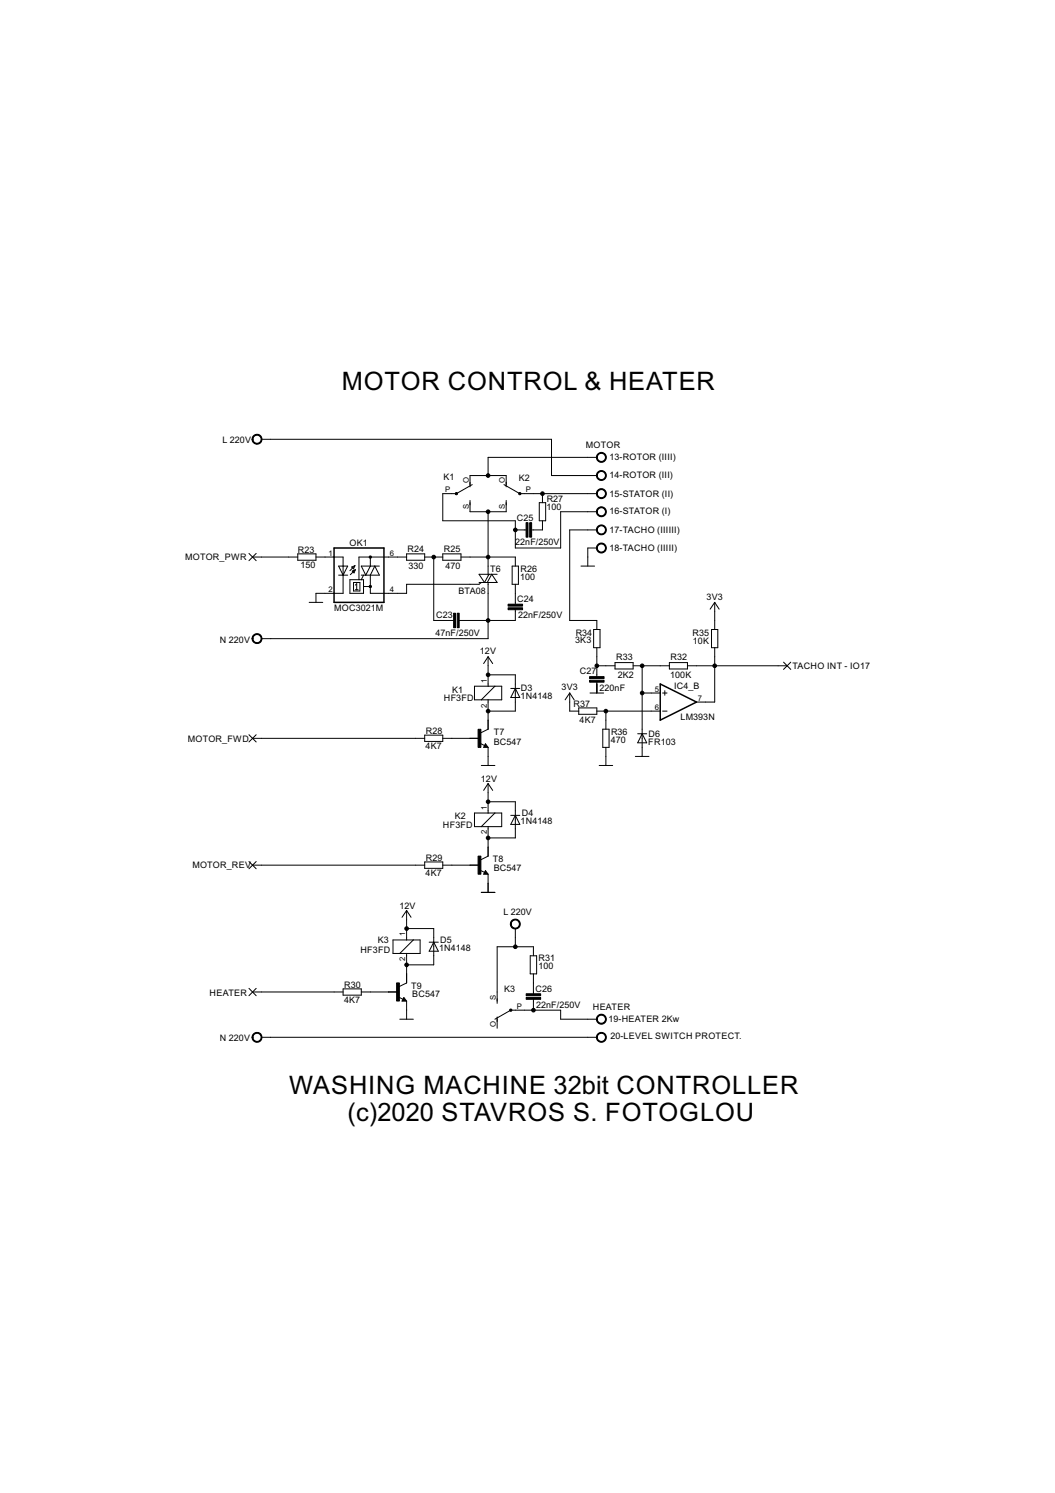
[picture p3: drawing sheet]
<svg xmlns="http://www.w3.org/2000/svg" width="210mm" height="297mm" viewBox="0 0 210 297" stroke-linecap="round" stroke-linejoin="round" font-family="sans-serif">
<g fill="none" stroke="#000" stroke-width=".2">
<path d="M52 87.4h57.7v7.2h9M93.5 96.9v-2.3h7.2v2.3M93.5 99.6v2.2h7.2v-2.2M94 96.4l-3.2 1.8h-2.7v5.4h14.4v5.4h9v-7.2h7.2M100.3 96.4l3.1 1.8h15.3M107.9 98.2v1.8M118.7 91h-21.6v3.6M49.5 110.1l1.5 1.4M50.2 110.8h9M51 110.1l-1.5 1.4M59.2 110.2h3.7v1.3h-3.7zM61.5 119.8h2.7"/>
<path d="M62.9 110.8h5.4v7.2h-5.4v1.8M67.4 112.6h1.8l-.9 1.8zM67.4 114.4h1.8M69.6 115.3h2.7v2.7h-2.7zM70 112.8l.6-.3-.3 .7zM70.1 113.6l.6-.3-.3 .7zM70.3 115.9h1.3v1.7h-1.3zM70.6 112.5l-1 1M70.7 117.3h.5M70.7 116.4l.3-.3v1.2M70.7 113.3l-1 1M71.9 114.4h3.6l-.9-1.8-.9 1.8v3.6h7.2v-1.8h14.4l.5-.3"/>
<path d="M72.3 114.4l-.4 .9M72.3 116.7h1.4M73.7 110.8v1.8l-.9 1.8-.9-1.8h3.6M80.9 110.8h-9.5v4.5M80.9 110.2h3.6v1.3h-3.6zM84.5 110.8h3.6M86.3 110.8v12.6h4M88.1 110.2h3.6v1.3h-3.6zM91.7 110.8h10.8v1.8M95.3 115.9h3.6l-1.1-1.6-.9 1.6M97.1 101.8v12.6M97.1 115.9v11.2h-45.1"/>
<path d="M97.3 114.3l-.9 1.6-1.1-1.6h3.6M101.9 112.6h1.2v3.6h-1.2zM102.5 116.2v4M102.5 105.4h2.2M107.3 100h1.3v3.6h-1.3zM107.9 103.6v1.8h-2.1M115.6 112.6h2.7M118.7 105.4h-5.4v18h5.4v1.8M118.7 109h-1.8v3.6M142.2 119.8v5.4M142.2 119.8l.9 1.4M142.2 119.8l-.9 1.4"/>
<path d="M94.4 136.5h5.4v2.7h-5.4zM97.1 130.7v5.8M97.1 139.2v5.9l-1.4 .7M97.1 134.3h5.4v7.2h-5.4M97.1 130.7l.9 1.3M97.1 130.7l-.9 1.3M98.5 136.5l-2.7 2.7M101.6 137h1.8M102.5 121.3v2.1h-11.1M102.5 137l.9 1.8h-1.8zM113.3 137.9v3.6h1.8M113.3 137.9l.9 1.3"/>
<path d="M113.3 137.9l-.9 1.3M117.4 137.9h2.7M118.1 125.2h1.3v3.7h-1.3zM118.7 132.5h3.7M118.7 128.9v5.7M118.7 135.7v2.2M122.4 131.8h3.6v1.3h-3.6zM126 132.5h7.2M127.8 137.9h3.6M127.8 132.5v18M131.8 137.9h.9M132.3 137.4v.9"/>
<path d="M133.2 131.8h3.6v1.3h-3.6zM136.8 132.5h19.8M141.6 125.2h1.2v3.7h-1.2zM142.2 128.9v10.8h-3.6M155.9 131.7l1.4 1.5M157.3 131.7l-1.4 1.5M49.5 146.2l1.5 1.4M50.2 146.9h34.3M51 146.2l-1.5 1.4M84.5 146.3h3.6v1.2h-3.6zM88.1 146.9h7.2M95.5 147.9l.9 .4"/>
<path d="M95.8 152.3h2.7M96.6 148l.5 .7h-.9zM96.6 148.3l.1 .2h-.3l.2-.4 .3 .5h-.5M97.1 148.7v3.6M97.1 155.9v5.9M97.1 159.5h5.4v7.2h-5.4M97.1 155.9l.9 1.3M97.1 155.9l-.9 1.3M115.1 140.8h3.6v1.3h-3.6zM118.7 141.5h12.7M119.2 152.3h2.7M119.9 145.1h1.3v3.6h-1.3z"/>
<path d="M120.5 141.5v3.6M120.5 148.7v3.6M126.4 150.5h2.7M126.9 146h1.8M127.8 146l.9 1.8h-1.8zM131.8 141.5h.9M49.5 171.4l1.5 1.4M50.2 172.1h34.3M51 171.4l-1.5 1.4M84.5 171.5h3.6v1.3h-3.6zM88.1 172.1h7.2M94.4 161.8h5.4v2.7h-5.4z"/>
<path d="M95.5 173.1l.9 .5M95.8 177.5h2.7M96.6 173.2l.5 .7h-.9zM96.6 173.6l.1 .2h-.3l.2-.4 .3 .4h-.5M97.1 164.5v5.8l-1.4 .7M97.1 173.9v3.6M98.5 161.8l-2.7 2.7M101.6 162.2h1.8M102.5 162.2l.9 1.8h-1.8zM49.5 196.6l1.5 1.5M50.2 197.4h18.1M51 196.6l-1.5 1.5"/>
<path d="M68.3 196.7h3.6v1.3h-3.6zM71.9 197.4h7.2M78.2 187h5.4v2.7h-5.4zM79.3 198.4l.9 .4M80.3 198.5l.6 .7h-.9zM80.3 198.8l.1 .2h-.2l.1-.4 .4 .5h-.5M80.9 181.1v5.9M80.9 189.7v5.9l-1.5 .7M80.9 199.2v3.6M80.9 184.7h5.4v7.3h-5.4M80.9 181.1l.9 1.4M80.9 181.1l-.9 1.4"/>
<path d="M82.2 187l-2.7 2.7M85.4 187.5h1.8M86.3 187.5l.9 1.8h-1.8zM102.5 184.7v3.7M105.5 190.2h1.3v3.6h-1.3zM106.1 190.2v-1.8h-7.2v11.2M106.1 193.8v3.9M106.1 198.8v2.2M52 206.4h66.7M79.5 202.8h2.7M98.5 202.8l3.1-1.8h9.9v1.8h7.2M98.9 202.3v2.3"/>
</g>
<path d="M66.5 109h9.9v10.8h-9.9zM131.4 136.1l7.2 3.6-7.2 3.6z" fill="none" stroke="#000" stroke-width=".3"/>
<g fill="#000" stroke="#000" stroke-width=".2">
<path d="M50.3 86.8a.99 .99 0 0 1 1.6 0 .99 .99 0 0 1-.4 1.5 .99 .99 0 0 1-1.4-.9h.2a.81 .81 0 0 1 1.2-.8 .81 .81 0 0 1 .2 1.4 .81 .81 0 0 1-1.3-.4l-.1-.2h-.2z" fill-rule="evenodd"/>
<path d="M119 97.4a.99 .99 0 0 1 1.5 .4 .99 .99 0 0 1-.6 1.4 .99 .99 0 0 1-1.2-1h.1a.82 .82 0 0 1 1.2-.8 .82 .82 0 0 1 .2 1.4 .82 .82 0 0 1-1.3-.4l-.1-.2h-.1v-.3z" fill-rule="evenodd"/>
<path d="M119 93.8a.99 .99 0 0 1 1.5 .4 .99 .99 0 0 1-.6 1.4 .99 .99 0 0 1-1.2-1h.1a.82 .82 0 0 1 1.2-.8 .82 .82 0 0 1 .2 1.4 .82 .82 0 0 1-1.3-.4l-.1-.2h-.1v-.3z" fill-rule="evenodd"/>
<path d="M118.8 90.4a.99 .99 0 0 1 1.6 0 .99 .99 0 0 1-.4 1.5 .99 .99 0 0 1-1.3-.9h.1a.82 .82 0 0 1 1.2-.8 .82 .82 0 0 1 .2 1.4 .82 .82 0 0 1-1.3-.4l-.1-.2h-.1z" fill-rule="evenodd"/>
<path d="M119 108.2a.99 .99 0 0 1 1.5 .4 .99 .99 0 0 1-.6 1.4 .99 .99 0 0 1-1.2-1h.1a.82 .82 0 0 1 1.2-.8 .82 .82 0 0 1 .2 1.4 .82 .82 0 0 1-1.3-.3l-.1-.3h-.1v-.3z" fill-rule="evenodd"/>
<path d="M119 104.6a.99 .99 0 0 1 1.5 .4 .99 .99 0 0 1-.6 1.4 .99 .99 0 0 1-1.2-1h.1a.82 .82 0 0 1 1.2-.8 .82 .82 0 0 1 .2 1.4 .82 .82 0 0 1-1.3-.3l-.1-.3h-.1v-.3z" fill-rule="evenodd"/>
<path d="M118.8 101.3a.99 .99 0 0 1 1.6-.1 .99 .99 0 0 1-.4 1.6 .99 .99 0 0 1-1.3-1h.1a.82 .82 0 0 1 1.2-.7 .82 .82 0 0 1 .2 1.3 .82 .82 0 0 1-1.3-.3l-.1-.3h-.1z" fill-rule="evenodd"/>
<path d="M50.3 126.5a.99 .99 0 0 1 1.6-.1 .99 .99 0 0 1-.4 1.6 .99 .99 0 0 1-1.4-.9h.2a.81 .81 0 0 1 1.2-.8 .81 .81 0 0 1 .2 1.3 .81 .81 0 0 1-1.3-.3l-.1-.2h-.2z" fill-rule="evenodd"/>
<path d="M101.9 183.1a.99 .99 0 0 1 1.5 .3 .99 .99 0 0 1-.6 1.4 .99 .99 0 0 1-1.3-.9h.2a.82 .82 0 0 1 1.1-.8 .82 .82 0 0 1 .3 1.3 .82 .82 0 0 1-1.4-.3v-.2h-.2l.1-.3z" fill-rule="evenodd"/>
<path d="M50.3 205.8a.99 .99 0 0 1 1.6 0 .99 .99 0 0 1-.5 1.5 .99 .99 0 0 1-1.3-.9h.2a.81 .81 0 0 1 1.2-.8 .81 .81 0 0 1 .2 1.4 .81 .81 0 0 1-1.3-.4l-.1-.2h-.2z" fill-rule="evenodd"/>
<path d="M118.8 205.8a.99 .99 0 0 1 1.6 0 .99 .99 0 0 1-.4 1.5 .99 .99 0 0 1-1.3-.9h.1a.82 .82 0 0 1 1.2-.8 .82 .82 0 0 1 .2 1.4 .82 .82 0 0 1-1.3-.4l-.1-.2h-.1z" fill-rule="evenodd"/>
<path d="M119 202a.99 .99 0 0 1 1.5 .4 .99 .99 0 0 1-.6 1.3 .99 .99 0 0 1-1.2-.9h.1a.82 .82 0 0 1 1.2-.8 .82 .82 0 0 1 .2 1.3 .82 .82 0 0 1-1.3-.3l-.1-.2h-.1v-.3z" fill-rule="evenodd"/>
<circle cx="90.8" cy="98.2" r=".24"/>
<circle cx="97.1" cy="94.6" r=".36"/>
<circle cx="103.4" cy="98.2" r=".24"/>
<circle cx="107.9" cy="98.2" r=".36"/>
<circle cx="73.7" cy="116.7" r=".24"/>
<circle cx="73.7" cy="110.8" r=".24"/>
<circle cx="86.3" cy="110.8" r=".36"/>
<circle cx="97.1" cy="110.8" r=".36"/>
<circle cx="97.1" cy="101.8" r=".36"/>
<circle cx="102.5" cy="105.4" r=".36"/>
<circle cx="97.1" cy="134.3" r=".36"/>
<circle cx="97.1" cy="123.4" r=".36"/>
<circle cx="118.7" cy="132.5" r=".36"/>
<circle cx="127.8" cy="137.9" r=".36"/>
<circle cx="127.8" cy="132.5" r=".36"/>
<circle cx="142.2" cy="132.5" r=".36"/>
<circle cx="97.1" cy="159.5" r=".36"/>
<circle cx="97.1" cy="141.5" r=".36"/>
<circle cx="120.5" cy="141.5" r=".36"/>
<circle cx="97.1" cy="166.7" r=".36"/>
<circle cx="80.9" cy="184.7" r=".36"/>
<circle cx="80.9" cy="192" r=".36"/>
<circle cx="102.5" cy="188.4" r=".36"/>
<circle cx="101.6" cy="201" r=".24"/>
<circle cx="106.1" cy="201" r=".36"/>
</g>
<g fill="#000" stroke="#000" stroke-width=".2">
<path d="M104.7 104h.4v2.9h-.4zM105.4 104h.4v2.9h-.4zM90.3 122h.3v2.9h-.3zM91 122h.4v2.9h-.4zM101.1 120.2h2.9v.4h-2.9zM101.1 120.9h2.9v.4h-2.9zM117.3 134.6h2.9v.4h-2.9zM117.3 135.3h2.9v.4h-2.9zM95.1 145.1h.6v3.6h-.6zM95.1 170.3h.6v3.6h-.6zM78.9 195.6h.6v3.6h-.6zM104.7 197.7h2.9v.4h-2.9z"/>
<path d="M104.7 198.4h2.9v.4h-2.9z"/>
</g>
<g font-size="5.7">
<text x="68" y="77.7">MOTOR CONTROL &amp; HEATER</text>
<text x="57.5" y="217.6">WASHING MACHINE 32bit CONTROLLER</text>
<text x="69.2" y="223">(c)2020 STAVROS S. FOTOGLOU</text>
</g>
<g font-size="2">
<text x="44.3" y="88.2">L 220V</text>
<text x="116.6" y="89.1">MOTOR</text>
<text x="88.2" y="95.5">K1</text>
<text x="103.2" y="95.7">K2</text>
<text x="121.3" y="91.5">13-ROTOR (IIII)</text>
<text x="121.3" y="95.1">14-ROTOR (III)</text>
<text x="108.7" y="101.5">100</text>
<text x="108.8" y="99.8">R27</text>
<text x="121.3" y="98.9">15-STATOR (II)</text>
<text x="102.8" y="103.7">C25</text>
<text x="121.3" y="102.4">16-STATOR (I)</text>
<text x="121.3" y="106">17-TACHO (IIIIII)</text>
<text x="36.8" y="111.4">MOTOR_PWR</text>
<text x="59.3" y="109.9">R23</text>
<text x="59.8" y="113">150</text>
<text x="69.5" y="108.6">OK1</text>
<text x="81.1" y="109.8">R24</text>
<text x="81.3" y="113.2">330</text>
<text x="88.3" y="109.8">R25</text>
<text x="88.6" y="113.2">470</text>
<text x="97.5" y="113.7">T6</text>
<text x="102.5" y="108.4">22nF/250V</text>
<text x="103.5" y="113.7">R26</text>
<text x="121.3" y="109.6">18-TACHO (IIIII)</text>
<text x="91.2" y="118.2">BTA08</text>
<text x="102.9" y="119.8">C24</text>
<text x="103.5" y="115.3">100</text>
<text x="140.6" y="119.3">3V3</text>
<text x="66.5" y="121.6">MOC3021M</text>
<text x="86.8" y="123">C23</text>
<text x="103.1" y="123">22nF/250V</text>
<text x="43.7" y="127.9">N 220V</text>
<text x="86.6" y="126.6">47nF/250V</text>
<text x="95.5" y="130.1">12V</text>
<text x="114.4" y="128">3K3</text>
<text x="114.5" y="126.5">R34</text>
<text x="122.6" y="131.4">R33</text>
<text x="133.4" y="131.4">R32</text>
<text x="137.8" y="126.5">R35</text>
<text x="137.9" y="128.1">10K</text>
<text x="89.9" y="137.9">K1</text>
<text x="103.6" y="137.5">D3</text>
<text x="111.7" y="137.3">3V3</text>
<text x="115.4" y="134">C27</text>
<text x="119.3" y="137.4">220nF</text>
<text x="122.9" y="134.8">2K2</text>
<text x="133.4" y="134.8">100K</text>
<text x="134.1" y="137.1">IC4_B</text>
<text x="157.6" y="133">TACHO INT - IO17</text>
<text x="88.3" y="139.4">HF3FD</text>
<text x="103.6" y="139.1">1N4148</text>
<text x="114.1" y="140.6">R37</text>
<text x="115.3" y="143.8">4K7</text>
<text x="135.4" y="143.3">LM393N</text>
<text x="37.4" y="147.6">MOTOR_FWD</text>
<text x="84.7" y="149.1">4K7</text>
<text x="84.7" y="146">R28</text>
<text x="98.2" y="148.1">BC547</text>
<text x="98.2" y="146.2">T7</text>
<text x="121.5" y="147.8">470</text>
<text x="121.6" y="146.2">R36</text>
<text x="129" y="148.3">FR103</text>
<text x="129.1" y="146.7">D6</text>
<text x="95.7" y="155.5">12V</text>
<text x="88.1" y="164.8">HF3FD</text>
<text x="90.5" y="162.9">K2</text>
<text x="103.6" y="164">1N4148</text>
<text x="103.8" y="162.4">D4</text>
<text x="38.3" y="172.7">MOTOR_REV</text>
<text x="84.7" y="171.2">R29</text>
<text x="98" y="171.6">T8</text>
<text x="98.2" y="173.2">BC547</text>
<text x="84.7" y="174.3">4K7</text>
<text x="79.5" y="180.8">12V</text>
<text x="100.2" y="182">L 220V</text>
<text x="71.7" y="189.5">HF3FD</text>
<text x="75.2" y="187.6">K3</text>
<text x="87.4" y="189.2">1N4148</text>
<text x="87.6" y="187.6">D5</text>
<text x="107.1" y="191.2">R31</text>
<text x="68.5" y="196.5">R30</text>
<text x="81.8" y="196.8">T9</text>
<text x="100.3" y="197.4">K3</text>
<text x="106.5" y="197.3">C26</text>
<text x="107.1" y="192.9">100</text>
<text x="41.7" y="198.1">HEATER</text>
<text x="68.4" y="199.5">4K7</text>
<text x="82" y="198.4">BC547</text>
<text x="106.7" y="200.5">22nF/250V</text>
<text x="118" y="200.9">HEATER</text>
<text x="121.1" y="203.3">19-HEATER 2Kw</text>
<text x="43.7" y="207.2">N 220V</text>
<text x="121.5" y="206.7">20-LEVEL SWITCH PROTECT.</text>
</g>
<g font-size="1.7">
<text x="88.6" y="98">P</text>
<text x="93.3" y="101.3" transform="rotate(-90 93.3 101.3)">S</text>
<text x="93.3" y="96.1" transform="rotate(-90 93.3 96.1)">O</text>
<text x="100.5" y="101.3" transform="rotate(-90 100.5 101.3)">S</text>
<text x="100.5" y="96.1" transform="rotate(-90 100.5 96.1)">O</text>
<text x="104.6" y="98">P</text>
<text x="65.4" y="110.6">1</text>
<text x="77.5" y="110.6">6</text>
<text x="65.4" y="117.8">2</text>
<text x="77.5" y="117.8">4</text>
<text x="96.9" y="135.8" transform="rotate(-90 96.9 135.8)">1</text>
<text x="130.3" y="137.6">5</text>
<text x="96.9" y="140.8" transform="rotate(-90 96.9 140.8)">2</text>
<text x="130.3" y="141.2">6</text>
<text x="138.8" y="139.4">7</text>
<text x="96.9" y="161.1" transform="rotate(-90 96.9 161.1)">1</text>
<text x="96.9" y="166" transform="rotate(-90 96.9 166)">2</text>
<text x="80.6" y="191.3" transform="rotate(-90 80.6 191.3)">2</text>
<text x="80.6" y="186.3" transform="rotate(-90 80.6 186.3)">1</text>
<text x="98.7" y="198.9" transform="rotate(-90 98.7 198.9)">S</text>
<text x="102.8" y="200.7">P</text>
<text x="98.7" y="204.3" transform="rotate(-90 98.7 204.3)">O</text>
</g>
</svg>
